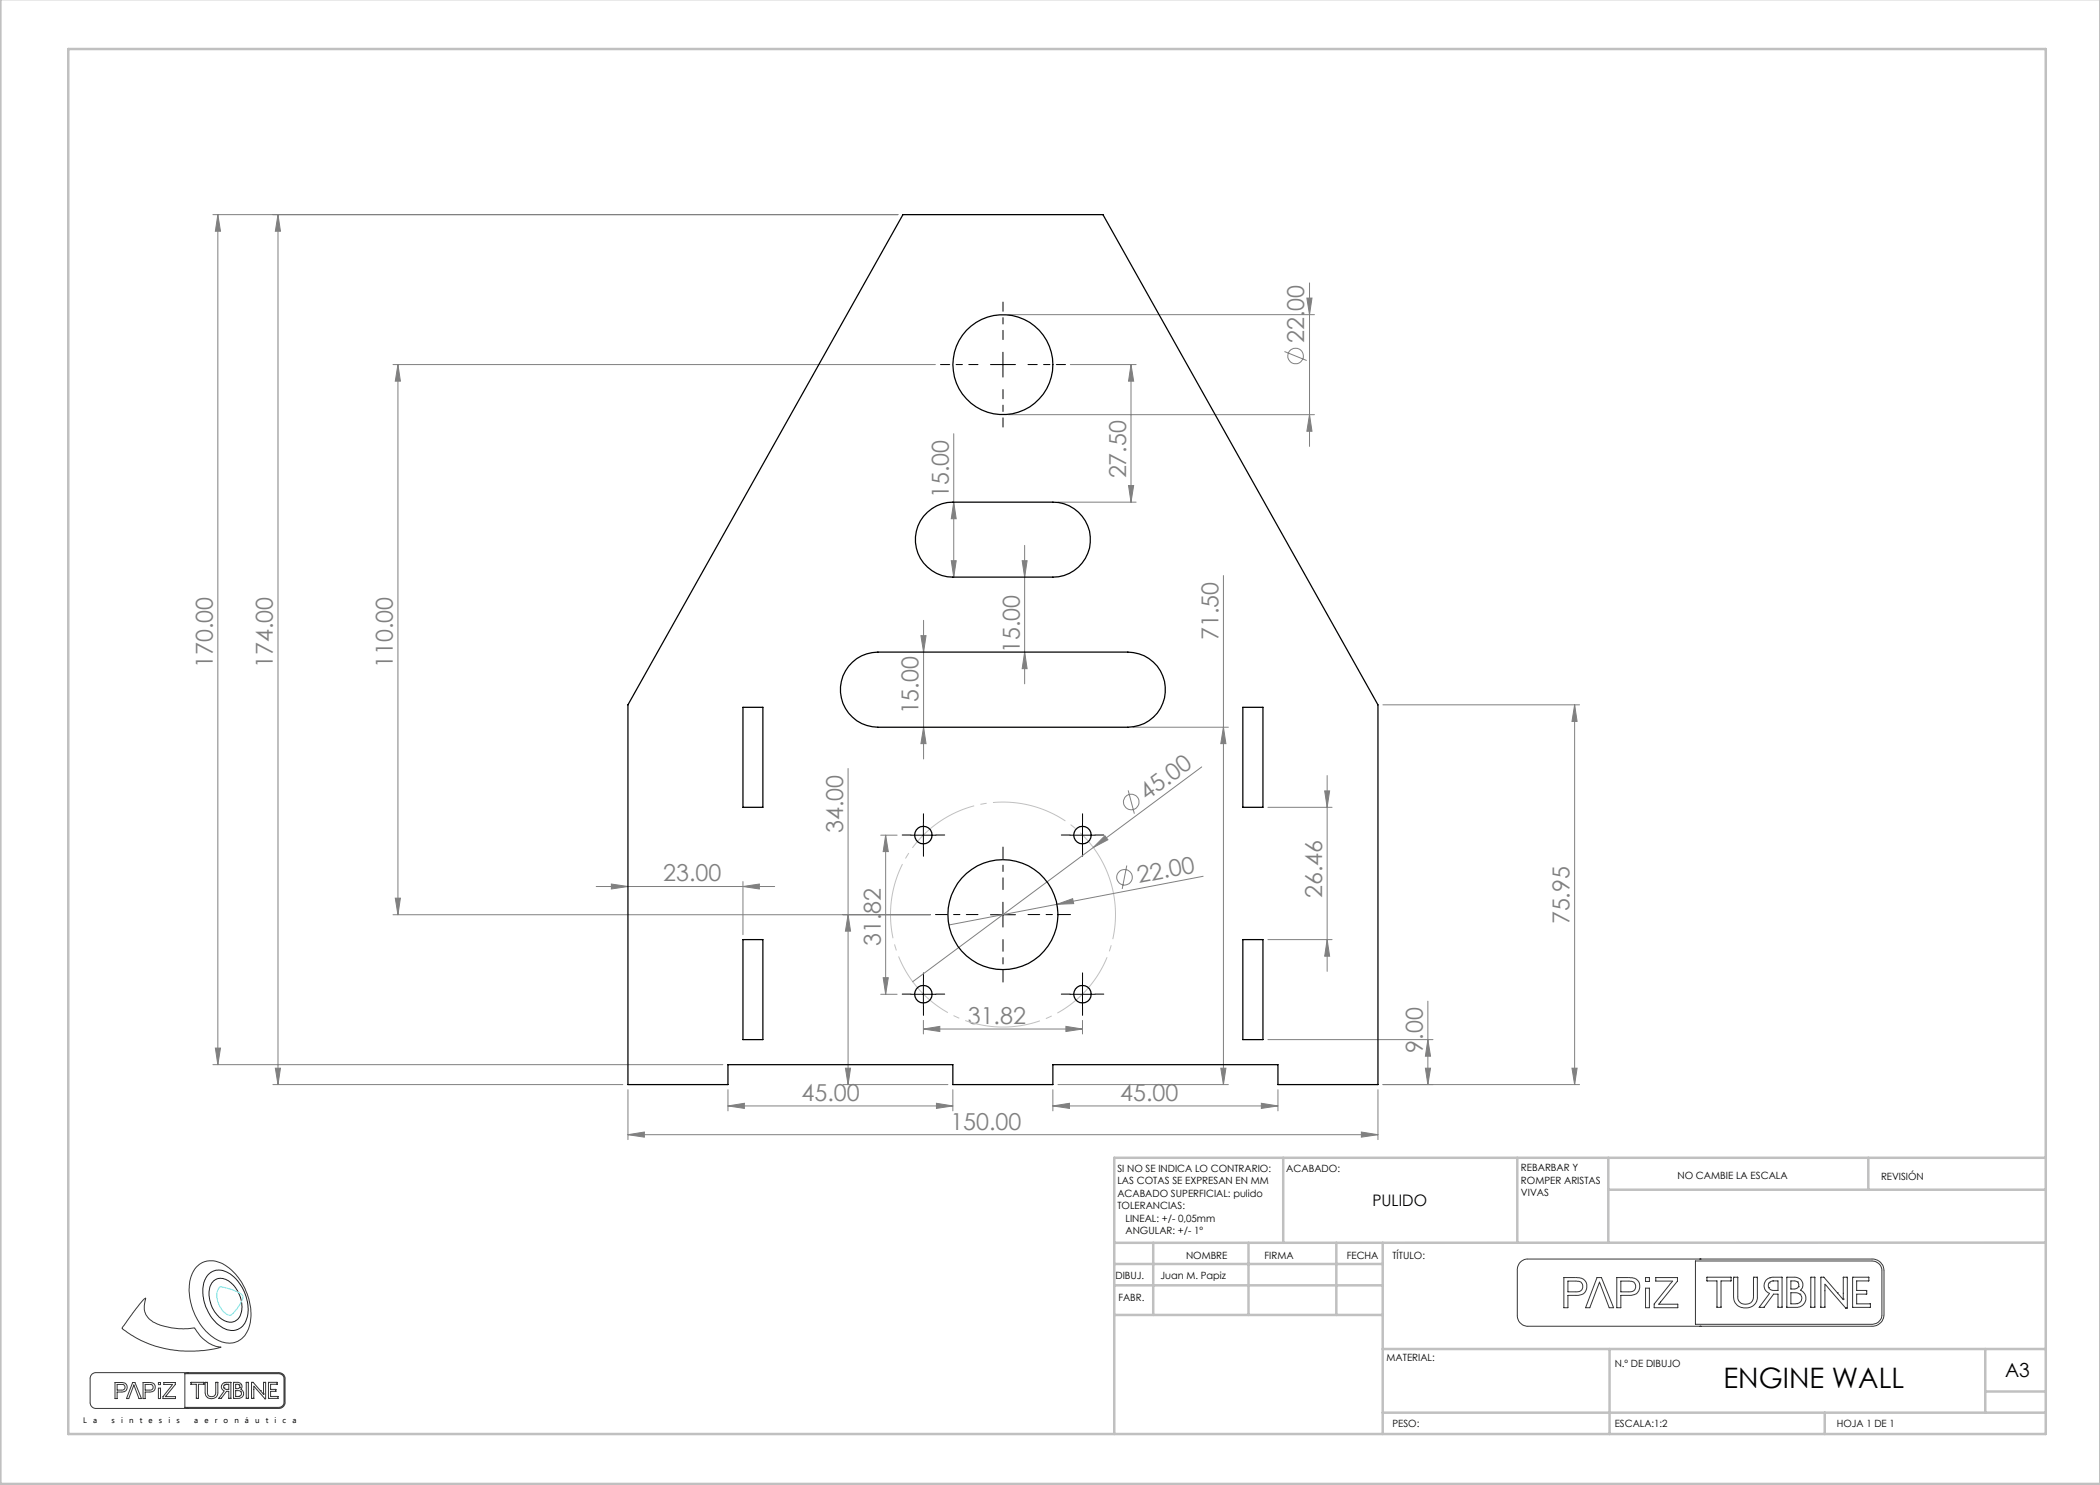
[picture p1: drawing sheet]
<svg xmlns="http://www.w3.org/2000/svg" width="420mm" height="297mm" viewBox="0 0 420 297" stroke-linecap="round" stroke-linejoin="round" font-family="sans-serif">
<g fill="none" stroke="#808080" stroke-width=".2">
<path d="M42.6 42.9h137M43.6 42.9l.5 3.3h-1zM43.6 42.9v170M55.6 42.9l.5 3.3h-1zM55.6 42.9v174M261.4 59.6h1l-.5 3.3zM261.9 56.6v32.7M78.6 72.9h108.5M79.6 72.9l.5 3.3h-1zM79.6 72.9v110M201.6 62.9h61.3M214.1 72.9h13.1"/>
<path d="M226.2 72.9l.5 3.3h-1zM226.2 72.9v27.5M256.9 70.3l4.4 1.8M190.7 86.7v28.7M201.6 82.9h61.3M225.7 97.1h1l-.5 3.3zM261.9 82.9l.5 3.4h-1zM190.3 112.1h.9l-.5 3.3zM190.7 100.4l.5 3.3h-.9zM204.4 112.1h1l-.5 3.3zM204.9 109.1v27.7M211.6 100.4h15.6"/>
<path d="M244.7 115.1v101.8M184.2 127.1h1l-.5 3.3zM184.7 124.1v27.7M204.9 130.4l.5 3.3h-1zM169.6 153.7v63.2M184.7 145.4l.5 3.3h-1zM225.6 158.1l1.3 4.6M226.6 145.4h19.1M240.3 153.4l-21.6 16.1M244.7 145.4l.5 3.3h-1zM264.9 158.2h1l-.5 3.3zM265.4 155.1v39.2"/>
<path d="M276.6 141h39.3M314.9 141v75.9M314.9 141l.5 3.3h-1zM79.1 179.6h1l-.5 3.3zM119.2 177.3h35.7M122.3 176.8l3.3 .5-3.3 .5zM148.6 177.3l3.3-.5v1zM148.6 176.3v10.6M176.1 167h3.3M177.1 167v31.9M177.1 167l.6 3.3h-1.1zM218.7 169.5l-36.2 26.9"/>
<path d="M221 167.1l.6 .9-2.9 1.5zM225.4 173.1l-1 4.7M240.6 175.3l-50.8 9.7M253.6 161.5h12.8M78.6 182.9h107.5M169.6 182.9l.5 3.3h-1zM176.1 198.9h3.3M176.6 195.5h1.1l-.6 3.4zM211.4 180.9l3.1-1.2 .2 1zM253.6 187.9h12.8M265.4 187.9l.5 3.3h-1zM42.6 212.9h102"/>
<path d="M43.1 209.6h1l-.5 3.3zM54.6 216.9h70M55.1 213.6h1l-.5 3.3zM125.6 217.9v10M145.6 217.9v4.3M168.6 216.9h21M169.1 213.6h1l-.5 3.3zM184.7 205.8l3.3-.5v1zM184.7 204.1v2.7M184.7 205.8h31.8M190.6 217.9v4.3M210.6 217.9v4.3"/>
<path d="M211.6 216.9h34.1M213.2 205.3l3.3 .5-3.3 .5zM216.5 204.1v2.7M244.2 213.6h1l-.5 3.3zM253.6 207.9h33M255.6 217.9v4.3M275.6 217.9v10M276.6 216.9h39.3M285.1 213.6h1l-.5 3.3zM285.6 207.9l.5 3.3h-1zM285.6 200.2v16.7M314.4 213.6h1l-.5 3.3z"/>
<path d="M125.6 226.9l3.3-.5v1zM125.6 226.9h150M145.6 221.2l3.3-.5v1zM145.6 221.2h45M187.3 220.7l3.3 .5-3.3 .5zM210.6 221.2l3.3-.5v1zM210.6 221.2h45M252.3 220.7l3.3 .5-3.3 .5zM272.3 226.4l3.3 .5-3.3 .5z"/>
<circle cx="259.1" cy="71.2" r="1.55"/>
<circle cx="224.9" cy="175.4" r="1.56"/>
<circle cx="226.3" cy="160.4" r="1.55"/>
</g>
<path d="M41.6 255a3.3 3.3 0 0 1 4.6-.1 8.5 8.5 0 0 1 3 9.2 3.1 3.1 0 0 1-5.1 1.2 8.3 8.3 0 0 1-3-9.5zM42.8 256.1a2.75 2.75 0 0 1 3.8 .8 5.8 5.8 0 0 1 1.2 6.7 2.41 2.41 0 0 1-3.7 .1 6 6 0 0 1-1.8-7.1z" fill="none" stroke="#191924" stroke-width=".2"/>
<g fill="none" stroke="#373737" stroke-width=".2">
<path d="M28.9 259.7h.2l-.1 .5a3.6 3.6 0 0 0 2.5 4.6 14.8 14.8 0 0 0 7.4 .8 7.3 7.3 0 0 0 5.3 3.8l-2.8 .6a22.3 22.3 0 0 1-17-4.3l2.8-3.9zM39.5 253.2a4.6 4.6 0 0 1 6.1 .2 11.8 11.8 0 0 1 4.2 12.1 4.2 4.2 0 0 1-6.6 2.3 11.8 11.8 0 0 1-5-12.6l.7-1.4zM304.1 252.4l.7-.5 .5-.1h69.1a2.35 2.35 0 0 1 2.4 2.3v8.9a2.42 2.42 0 0 1-2.4 2.3h-68.8a2.17 2.17 0 0 1-2.1-2.2v-9.3l.1-.7zM312.8 255.5h2.3a1.85 1.85 0 0 1 2.2 2.3 1.83 1.83 0 0 1-2.2 1.3h-1.5v2.4h-.8zM313.6 256.2h1.5a1.12 1.12 0 0 1 1.5 1.1 1.12 1.12 0 0 1-1.5 1.1h-1.5zM319.4 255.5h.9l2.4 6h-.9l-1.9-5.1-1.9 5.1h-.9zM323.4 255.5h2.2a1.81 1.81 0 0 1 2.3 1.6 1.79 1.79 0 0 1-2.2 2h-1.5v2.4h-.8zM324.2 256.2h1.5a1.12 1.12 0 0 1 1.4 1.1 1.12 1.12 0 0 1-1.4 1.1h-1.5zM329.1 255.5h.8v.8h-.8zM329.1 257.6h.8v3.9h-.8zM331.2 255.5h4.3v.7l-3.7 4.6h3.8v.7h-4.8v-.7l3.7-4.6h-3.3zM339.1 252.2h35.3a1.99 1.99 0 0 1 2 1.9v8.9a1.99 1.99 0 0 1-2 1.9h-35.3z"/>
<path d="M340 251.8h.1M341.4 255.4h4.8v.8h-2v5.3h-.8v-5.3h-2zM346.7 255.4h.9v3.9a1.57 1.57 0 0 0 1.5 1.5 1.57 1.57 0 0 0 1.6-1.5v-3.9h.8v4a2.42 2.42 0 0 1-1.7 2.1 2.42 2.42 0 0 1-2.6-.8l-.3-.3-.2-.9zM353.2 256l.5-.3 .7-.3h2v6.1h-.8v-2.7h-.9l-1.9 2.7h-1l2.1-2.8a1.67 1.67 0 0 1-.7-2.7zM353.7 257.5h.1M353.8 256.6l-.1 .3v.6M353.8 256.6h.1M354 255.5h.1M354.5 256.2h.1M354.5 256.2h1.1v1.9h-1.2l-.7-.6M354.5 256.2l-.7 .4M357.4 255.4h1.5a1.53 1.53 0 0 1 1.5 .9 1.53 1.53 0 0 1-.3 1.8 1.79 1.79 0 0 1 1 2 1.79 1.79 0 0 1-1.9 1.4h-1.8z"/>
<path d="M359.5 256.4l.2 .3v.6M359.5 256.4l-.5-.2h-.8v1.6h.9l.6-.5M359.5 256.4h.1M359.7 257.3h.1M360 258.8h.1M360 258.8a1.09 1.09 0 0 1 .3 1.2 1.09 1.09 0 0 1-.9 .7M360 258.8l-.7-.3h-1.1v2.3l1.2-.1M360.1 258.1h.1M362.2 255.4h.8v6.1h-.8zM367.5 258.6l1.2 1.4v-.2M367.5 258.6l-2.7-3.2h-.6v6.1h.8v-4.7l4.1 4.8h.4v-6.2h-.8v4.4M367.5 258.6h.1"/>
<path d="M368.7 259.8h.1M370.5 255.4h3.3v.8h-2.5v1.9h2v.7h-2v2h2.8v.7h-3.6zM18.4 274.8l.7-.3h36.6a1.21 1.21 0 0 1 1.3 1.2v4.8a1.21 1.21 0 0 1-1.3 1.2h-36.5a1.21 1.21 0 0 1-1.2-1.1v-5zM23 276.5h1.2a.98 .98 0 0 1 1.3 .9 .98 .98 0 0 1-1.3 1h-.8v1.3h-.4zM23.4 276.9h.8a.59 .59 0 0 1 .8 .6 .59 .59 0 0 1-.8 .5h-.8zM26.5 276.5h.5l1.3 3.2h-.5l-1-2.7-1 2.7h-.5zM28.6 276.5h1.2a.98 .98 0 0 1 1.3 .9 .98 .98 0 0 1-1.2 1h-.9v1.3h-.4zM29 276.9h.8a.59 .59 0 0 1 .8 .5 .59 .59 0 0 1-.7 .6h-.9zM31.7 276.5h.4v.4h-.4zM31.7 277.6h.4v2.1h-.4zM32.8 276.5h2.3v.4l-2 2.4h2v.4h-2.5v-.4l1.9-2.4h-1.7zM37 274.7h18.7a1.03 1.03 0 0 1 1.1 1v4.8a1.09 1.09 0 0 1-1.1 1h-18.7z"/>
<path d="M37.5 274.5h.1M38.2 276.5h2.6v.4h-1.1v2.8h-.4v-2.8h-1.1zM41 276.5h.5v2a.83 .83 0 0 0 .8 .8 .83 .83 0 0 0 .8-.8v-2h.5v2a1.27 1.27 0 0 1-1.3 1.2 1.27 1.27 0 0 1-1.3-1.2zM44.4 276.8l.6-.3h1.2v3.2h-.4v-1.4h-.5l-1 1.4h-.6l1.1-1.5a.88 .88 0 0 1-.4-1.4zM44.8 277.6h.1M44.8 277.1h.1M44.8 277.1v.5M44.9 276.5h.1M45.2 276.9h.6v1h-.6l-.4-.3M45.2 276.9l-.4 .2M45.2 276.9h.1M46.7 276.5h.8a.8 .8 0 0 1 .8 .4 .8 .8 0 0 1-.1 .9 .96 .96 0 0 1 .5 1.2 .96 .96 0 0 1-1 .7h-1z"/>
<path d="M47.8 279.3h.1M47.8 277h.1M47.8 277l.1 .5M47.8 277l-.7-.1v.8h.5l.3-.2M47.9 277.5h.1M48.1 278.3a.58 .58 0 0 1 .2 .6 .58 .58 0 0 1-.5 .4M48.1 278.3l-1-.2v1.2h.7M48.1 278.3h.1M48.2 277.8h.1M49.2 276.5h.5v3.2h-.5zM52.1 278.1l-1.5-1.6h-.3v3.2h.5v-2.5l2.2 2.5h.1v-3.2h-.4v2.3M52.1 278.1h.1"/>
<path d="M52.1 278.1l.6 .7M52.7 278.8h.1M53.7 276.5h1.7v.4h-1.3v1h1.1v.4h-1.1v1h1.5v.4h-1.9zM340 265.3h.1M359.4 260.7h.1M37.5 281.7h.1"/>
</g>
<path d="M222.1 176.3a22.5 22.5 0 0 0-37.6-9.1 22.5 22.5 0 0 0 10.2 37.4 22.5 22.5 0 0 0 27.8-27l-.4-1.3" fill="none" stroke="#c0c0c0" stroke-width=".2" stroke-dasharray="15.2 1.3 1.3 1.3" stroke-dashoffset="3.6" stroke-linecap="butt"/>
<path d="M44 257.3l1.1 .3a5.5 5.5 0 0 1 3.5 1.7 6.5 6.5 0 0 1-2.6 3.8 4.2 4.2 0 0 1-2.6-4.4l.2-.9z" fill="none" stroke="#71e1e1" stroke-width=".2"/>
<path d="M200.6 177.9v-8.5M195.6 182.9h-8.5M200.6 187.9v8.5M205.6 182.9h8.5" fill="none" stroke="#000" stroke-width=".2" stroke-dasharray="15.2 1.3 1.3 1.3" stroke-dashoffset="12.9"/>
<path d="M195.6 72.9h-7.5M200.6 67.9v-7.5M200.6 77.9v7.5M205.6 72.9h7.5" fill="none" stroke="#000" stroke-width=".2" stroke-dasharray="15.2 1.3 1.3 1.3" stroke-dashoffset="13.4"/>
<g fill="none" stroke="#000" stroke-width=".2" stroke-dasharray="15.2 1.3 1.3 1.3">
<path d="M182.2 167h-1.8M184.7 164.5v-1.7M184.7 169.5v1.8M187.2 167h1.7M214 167h-1.7M216.5 164.5v-1.7M216.5 169.5v1.8M219 167h1.8M182.2 198.8h-1.8M184.7 196.3v-1.7M187.2 198.8h1.7M214 198.8h-1.7"/>
<path d="M216.5 196.3v-1.7M219 198.8h1.8M184.7 201.3v1.8M216.5 201.3v1.8"/>
</g>
<path d="M198.1 72.9h5M200.6 70.4v5M182.2 167h5M184.7 164.5v5M214 167h5M216.5 164.5v5M182.2 198.9h5M184.7 196.4v4.9M198.1 182.9h5M200.6 180.4v5M214 198.9h5M216.5 196.4v4.9" fill="none" stroke="#000" stroke-width=".2"/>
<g fill="none" stroke="#c0c0c0" stroke-width=".5">
<path d="M.1 -.1v296.9h419.9M13.7 9.8h395.5v277h-395.5zM256.6 231.6v17M303.5 231.6v17M321.7 231.6v17M321.7 237.9h87.5M373.7 231.6v6.3M409.2 231.6h-186.4v55.2M222.8 257.1h53.7M222.8 252.8h53.7M230.6 248.6v14.4M249.7 248.6v14.4"/>
<path d="M267.3 248.6v14.4M276.5 248.6v38.2M409.2 248.5l-186.4 .1M222.8 263h53.7M276.5 269.8h132.7M321.9 269.8v17M397.1 269.8v12.7M397.1 278.3h12.1M276.5 282.5h132.7M364.9 282.5v4.3"/>
</g>
<g fill="#808080">
<path d="M221 167.1l.6 .9-2.9 1.5z"/>
<path d="M211.4 180.9l3.1-1.2 .2 1z"/>
<path d="M148.6 177.3l3.3-.5v1zM122.3 176.8l3.3 .5-3.3 .5z"/>
<path d="M125.6 226.9l3.3-.5v1zM272.3 226.4l3.3 .5-3.3 .5zM184.7 205.8l3.3-.5v1zM213.2 205.3l3.3 .5-3.3 .5z"/>
<path d="M145.6 221.2l3.3-.5v1zM187.3 220.7l3.3 .5-3.3 .5z"/>
<path d="M314.4 213.6h1l-.5 3.3zM314.9 141l.5 3.3h-1zM265.4 187.9l.5 3.3h-1zM264.9 158.2h1l-.5 3.3zM184.7 145.4l.5 3.3h-1zM184.2 127.1h1l-.5 3.3zM204.9 130.4l.5 3.3h-1zM204.4 112.1h1l-.5 3.3zM190.3 112.1h.9l-.5 3.3zM190.7 100.4l.5 3.3h-.9zM176.6 195.5h1.1l-.6 3.4zM177.1 167l.6 3.3h-1.1z"/>
<path d="M43.6 42.9l.5 3.3h-1zM43.1 209.6h1l-.5 3.3zM55.6 42.9l.5 3.3h-1zM55.1 213.6h1l-.5 3.3zM285.6 207.9l.5 3.3h-1zM285.1 213.6h1l-.5 3.3zM169.6 182.9l.5 3.3h-1zM169.1 213.6h1l-.5 3.3zM244.7 145.4l.5 3.3h-1zM244.2 213.6h1l-.5 3.3zM261.4 59.6h1l-.5 3.3zM261.9 82.9l.5 3.4h-1zM226.2 72.9l.5 3.3h-1zM225.7 97.1h1l-.5 3.3zM79.6 72.9l.5 3.3h-1zM79.1 179.6h1l-.5 3.3z"/>
<path d="M210.6 221.2l3.3-.5v1zM252.3 220.7l3.3 .5-3.3 .5z"/>
</g>
<g fill="none" stroke="#000" stroke-width=".25">
<path d="M180.6 42.9h40l55 98.1v75.9h-20v-4h-45v4h-20v-4h-45v4h-20v-75.9zM185.5 102.4a7.3 7.3 0 0 1 5.1-2h20a7.5 7.5 0 0 1 7.5 7.5 7.5 7.5 0 0 1-7.5 7.5h-20a7.5 7.5 0 0 1-7-4.7 7.5 7.5 0 0 1 1.9-8.3zM170.5 132.4a7.3 7.3 0 0 1 5.1-2h50a7.5 7.5 0 0 1 7.5 7.5 7.5 7.5 0 0 1-7.5 7.5h-50a7.5 7.5 0 0 1-7-4.7 7.5 7.5 0 0 1 1.9-8.3zM148.6 141.5h4v20h-4zM248.6 141.5h4v20h-4zM148.6 187.9h4v20h-4zM248.6 187.9h4v20h-4z"/>
<circle cx="200.6" cy="72.9" r="10"/>
<circle cx="184.7" cy="167" r="1.75"/>
<circle cx="216.5" cy="167" r="1.75"/>
<circle cx="184.7" cy="198.8" r="1.75"/>
<circle cx="200.6" cy="182.9" r="11"/>
<circle cx="216.5" cy="198.8" r="1.75"/>
</g>
<text font-size="5.6" x="344.7" y="277.7">ENGINE WALL</text>
<g font-size="4.7" fill="#808080">
<text x="260.8" y="68.6" transform="rotate(-90 260.8 68.6)">22.00</text>
<text x="225.2" y="95.7" transform="rotate(-90 225.2 95.7)">27.50</text>
<text x="189.8" y="99.7" transform="rotate(-90 189.8 99.7)">15.00</text>
<text x="203.9" y="130.6" transform="rotate(-90 203.9 130.6)">15.00</text>
<text x="243.7" y="128" transform="rotate(-90 243.7 128)">71.50</text>
<text x="42.6" y="133.6" transform="rotate(-90 42.6 133.6)">170.00</text>
<text x="54.6" y="133.6" transform="rotate(-90 54.6 133.6)">174.00</text>
<text x="78.6" y="133.6" transform="rotate(-90 78.6 133.6)">110.00</text>
<text x="183.7" y="142.9" transform="rotate(-90 183.7 142.9)">15.00</text>
<text x="229.3" y="160.2" transform="rotate(-37 229.3 160.2)">45.00</text>
<text x="168.6" y="166.6" transform="rotate(-90 168.6 166.6)">34.00</text>
<text x="132.7" y="176.3">23.00</text>
<text x="227.8" y="176.6" transform="rotate(-11 227.8 176.6)">22.00</text>
<text x="264.4" y="179.6" transform="rotate(-90 264.4 179.6)">26.46</text>
<text x="313.9" y="184.9" transform="rotate(-90 313.9 184.9)">75.95</text>
<text x="176.1" y="189.2" transform="rotate(-90 176.1 189.2)">31.82</text>
<text x="193.6" y="204.8">31.82</text>
<text x="284.6" y="210.5" transform="rotate(-90 284.6 210.5)">9.00</text>
<text x="160.3" y="220.1">45.00</text>
<text x="224" y="220.1">45.00</text>
<text x="190.1" y="225.9">150.00</text>
</g>
<text font-size="3.9" x="401" y="275.4">A3</text>
<text font-size="3.2" x="274.5" y="241.2">PULIDO</text>
<g font-size="2">
<text x="223.5" y="234.4">SI NO SE INDICA LO CONTRARIO:</text>
<text x="223.5" y="236.9">LAS COTAS SE EXPRESAN EN MM</text>
<text x="223.5" y="239.4">ACABADO SUPERFICIAL: pulido</text>
<text x="257.2" y="234.4">ACABADO:</text>
<text x="304.2" y="234.3">REBARBAR Y</text>
<text x="304.2" y="236.8">ROMPER ARISTAS</text>
<text x="304.2" y="239.3">VIVAS</text>
<text x="335.5" y="235.8">NO CAMBIE LA ESCALA</text>
<text x="376.2" y="235.9">REVISIÓN</text>
<text x="223.5" y="241.9">TOLERANCIAS:</text>
<text x="225.1" y="244.4">LINEAL: +/- 0,05mm</text>
<text x="225.1" y="246.9">ANGULAR: +/- 1º</text>
<text x="237.2" y="251.8">NOMBRE</text>
<text x="252.9" y="251.7">FIRMA</text>
<text x="269.3" y="251.7">FECHA</text>
<text x="278.5" y="251.7">TÍTULO:</text>
<text x="223.1" y="255.9">DIBUJ.</text>
<text x="232.1" y="255.9">Juan M. Papiz</text>
<text x="223.7" y="260.1">FABR.</text>
<text x="277.3" y="272.3">MATERIAL:</text>
<text x="323" y="273.4">N.º DE DIBUJO</text>
<text x="278.5" y="285.3">PESO:</text>
<text x="323" y="285.4">ESCALA:1:2</text>
<text x="367.4" y="285.4">HOJA 1 DE 1</text>
</g>
<g font-size="1.6">
<text x="16.7" y="284.6">L</text>
<text x="18.6" y="284.6">a</text>
<text x="22.3" y="284.6">s</text>
<text x="24.2" y="284.6">i</text>
<text x="25.8" y="284.6">n</text>
<text x="28" y="284.6">t</text>
<text x="29.7" y="284.6">e</text>
<text x="31.8" y="284.6">s</text>
<text x="33.7" y="284.6">i</text>
<text x="35.3" y="284.6">s</text>
<text x="38.8" y="284.6">a</text>
<text x="40.9" y="284.6">e</text>
<text x="42.9" y="284.6">r</text>
<text x="44.7" y="284.6">o</text>
<text x="46.9" y="284.6">n</text>
<text x="49" y="284.6">á</text>
<text x="51" y="284.6">u</text>
<text x="53.2" y="284.6">t</text>
<text x="54.9" y="284.6">i</text>
<text x="56.5" y="284.6">c</text>
<text x="58.5" y="284.6">a</text>
</g>
</svg>
